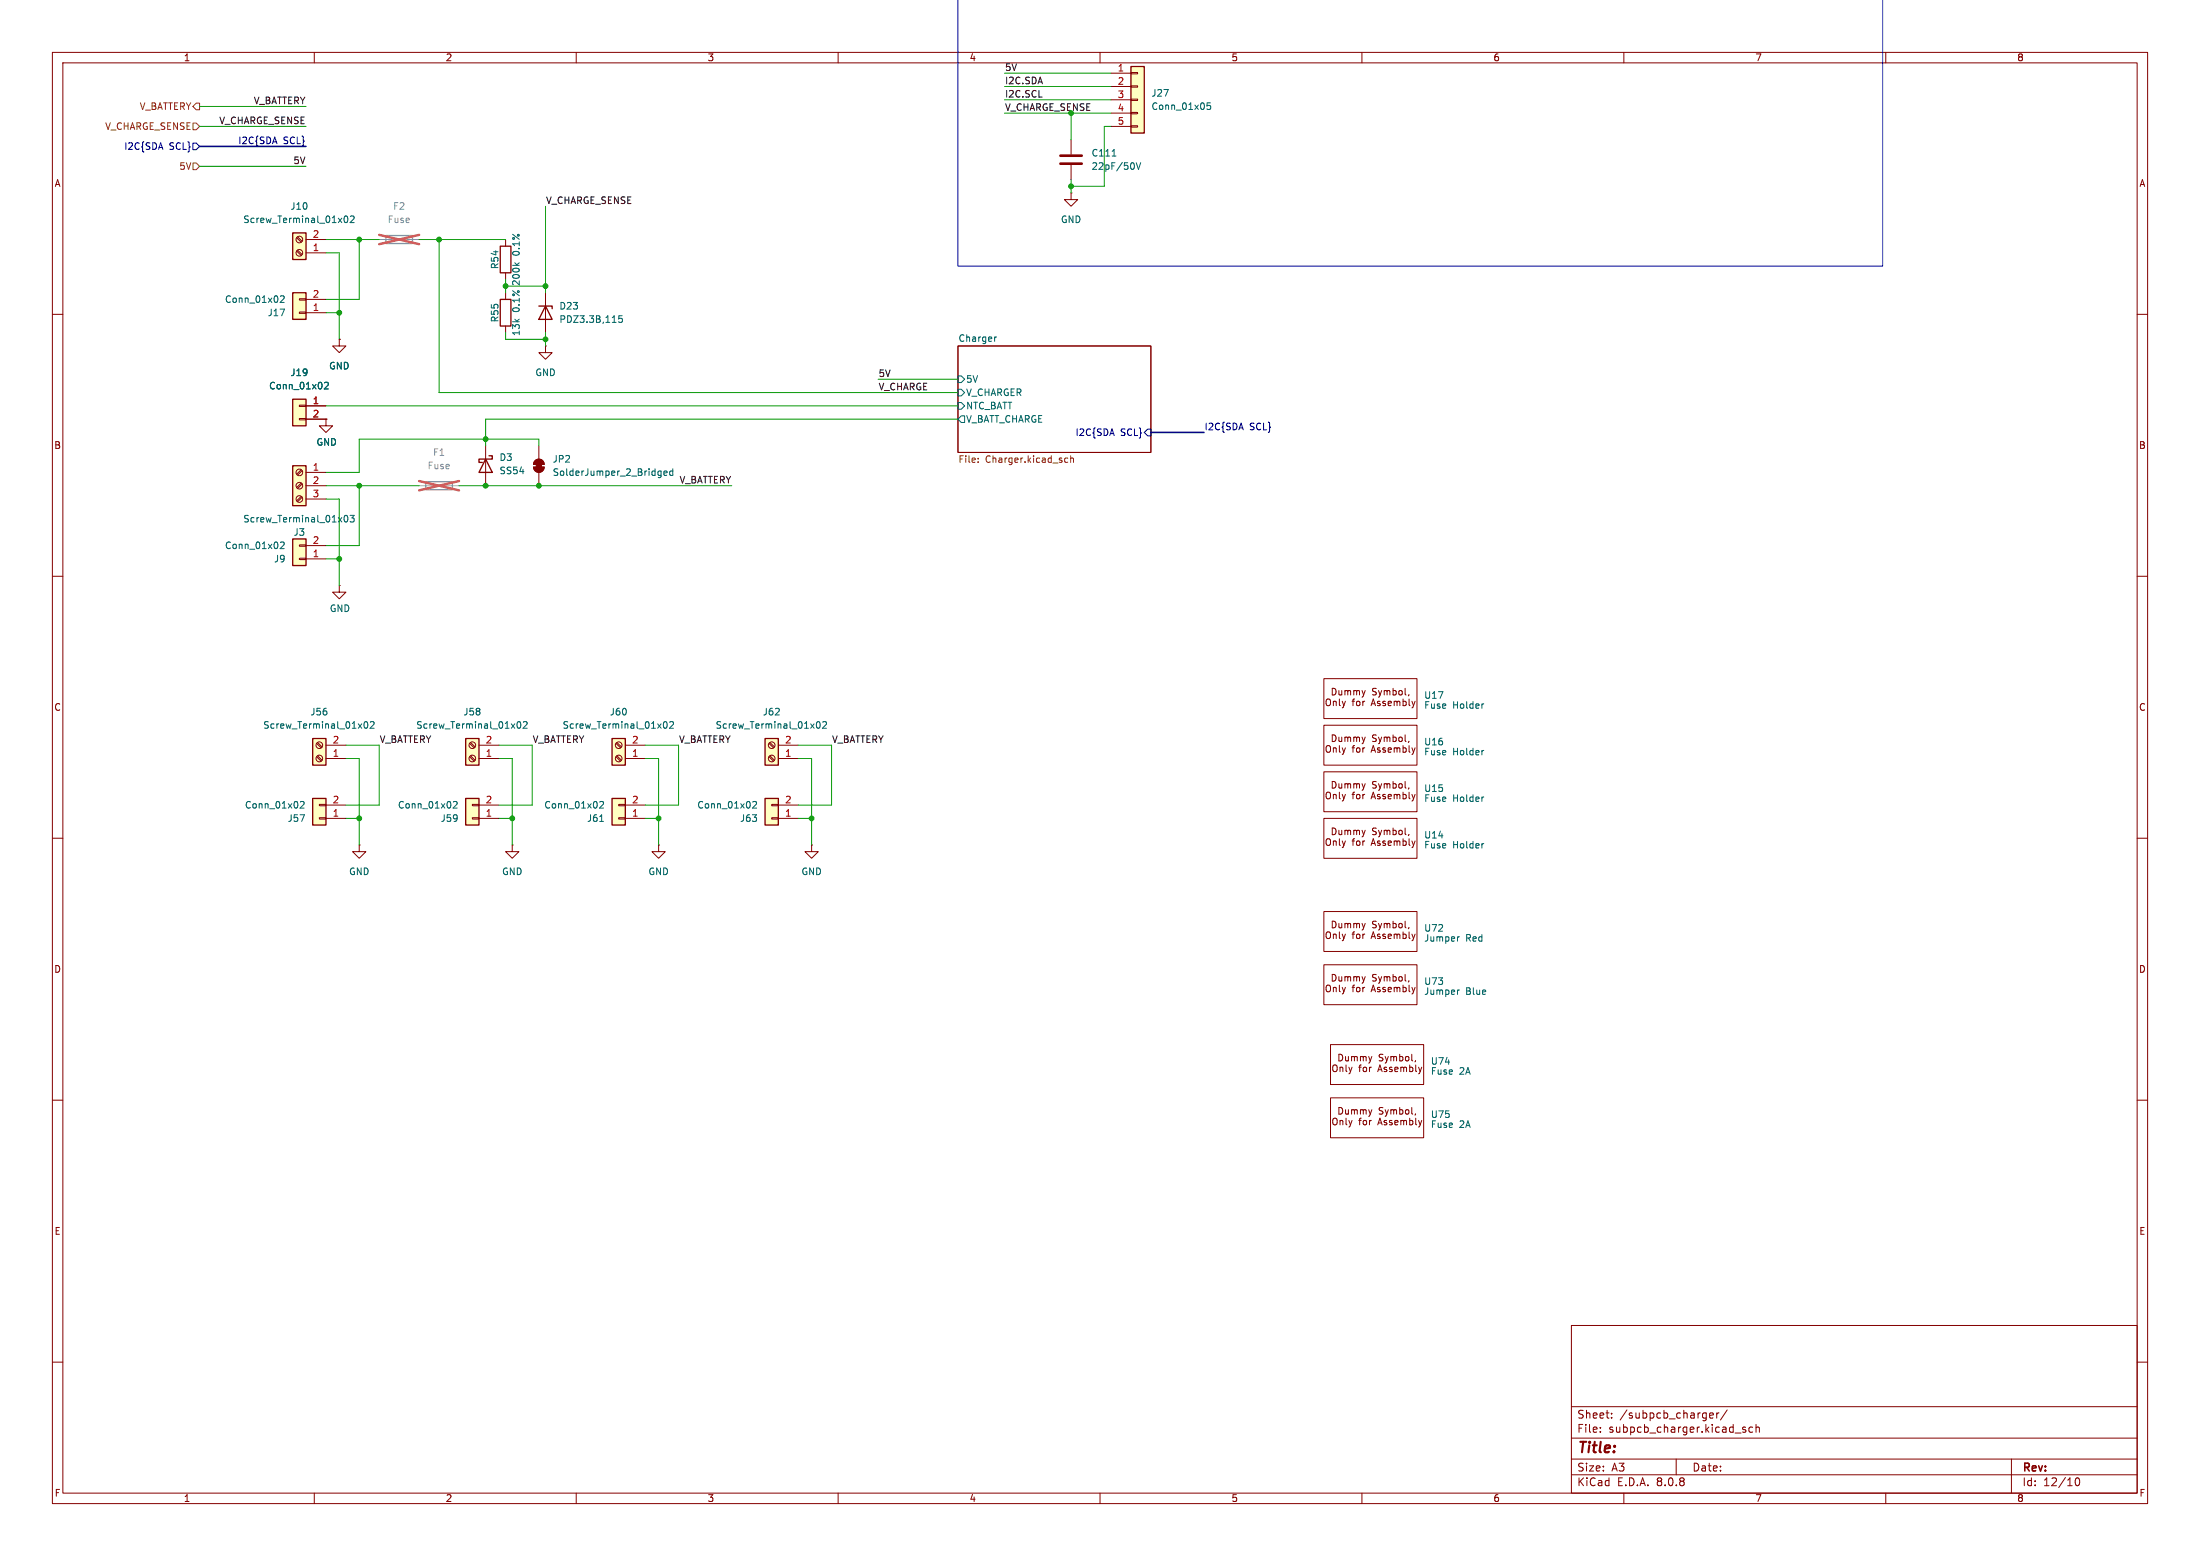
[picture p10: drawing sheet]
<svg xmlns="http://www.w3.org/2000/svg" width="420mm" height="297mm" viewBox="0 0 420 297" stroke-linecap="round" stroke-linejoin="round" font-family="sans-serif">
<g fill="none" stroke="#840000" stroke-width=".19">
<path d="M10 10h400v277h-400zM12 12h396v273h-396zM60 10v2M110 10v2M160 10v2M210 10v2M260 10v2M310 10v2M360 10v2M10 60h2M182.9 66h36.8v20.4h-36.8zM408 60h2"/>
<path d="M10 110h2M408 110h2M10 160h2M408 160h2M10 210h2M408 210h2M300 253h108v32h-108zM10 260h2M300 278.5h108M300 274.5h108M300 268.5h108M305.5 273.2v.2"/>
<path d="M305.5 272.5v.1M307.7 270.5v.2M307.7 269.8v.1M320 278.5v3M326.4 270.2l.7-.2-.1-.2-.4-.1-.2 .2v.7h.6M327.7 269.7v1M328.2 269.7l-.3 .1-.2 .2M329.7 269.1l-1.3 1.9M333.2 272.5l-.3-.1-.2 .2v.2l.5 .2v.3h-.5M334.6 272.5l-.4-.1-.3 .3 .1 .6h.6M335.2 272.5l.2-.1 .4 .1 .1 .9M335.2 271.9v1.5"/>
<path d="M384 278.5v6.5M408 260h2M60 285v2M110 285v2M160 285v2M210 285v2M260 285v2M300 281.5h108M310 285v2M360 285v2M396.3 282.2l.2-.1a.8 .8 0 0 1 .5 .7 .8 .8 0 0 1-.5 .8l-.2-.2-.1-.4z"/>
</g>
<path d="M182.9 74.3h.6l.6 .6-.6 .7h-.6zM182.9 76.8h.6l.6 .7-.6 .6h-.6zM182.9 71.8h.6l.6 .6-.6 .6h-.6zM183.5 79.4h.6v1.2h-.6l-.6-.6zM190.2 64.3l-.3 .3" fill="none" stroke="#006464" stroke-width=".19"/>
<path d="M218.4 82.6l.7-.7h.6v1.3h-.6z" fill="none" stroke="#000084" stroke-width=".19"/>
<path d="M186.7 88.1v.2M186.7 87.5v.1M203.3 88.1l.2 .2 .3-.1M203.8 87.5l-.3-.1-.2 .1M204.4 87.5l.2-.1 .3 .1v.8M204.4 87v1.3" fill="none" stroke="#725600" stroke-width=".19"/>
<path d="M146 141h2.6v5.1h-2.6z" fill="#ffffc2"/>
<path d="M146 141h2.6v5.1h-2.6z" fill="none" stroke="#840000" stroke-width=".25"/>
<g fill="none" stroke="#840000" stroke-width=".19">
<path d="M146.8 141.9l.9 .8M146.8 144.4l.9 .9M147 141.7l.9 .9M147 144.3l.9 .8M148.6 144.8h3.8M148.6 142.2h3.8"/>
<circle cx="147.3" cy="142.2" r=".63"/>
<circle cx="147.3" cy="144.8" r=".63"/>
</g>
<path d="M156 137.9l.1-.2a.68 .68 0 0 1 .5 .7 .68 .68 0 0 1-.5 .6l-.3-.5zM157.1 137.9l.4-.2 .3 .4-.8 .9h.8" fill="none" stroke="#006464" stroke-width=".19"/>
<path d="M55.9 55.9h2.5v5.1h-2.5z" fill="#ffffc2"/>
<path d="M57.1 57h1.3v.3h-1.3zM57.1 59.6h1.3v.2h-1.3zM58.4 59.7h3.8M58.4 57.2h3.8M104.1 66v1.3h1.3l-1.3 1.3-1.2-1.3h1.2M104.1 66h.1M101.9 89.2h2a1.02 1.02 0 0 1-1 1 1.02 1.02 0 0 1-1-1zM102.1 87.9a1.02 1.02 0 0 1 1.2-.2 1.02 1.02 0 0 1 .6 .9h-2zM102.9 85.1v2.5M102.9 90.2v2.5" fill="none" stroke="#840000" stroke-width=".19"/>
<path d="M55.9 55.9h2.5v5.1h-2.5z" fill="none" stroke="#840000" stroke-width=".25"/>
<path d="M53.5 56.6l.5-.1 .3 .3-.8 .9h.8M125.8 89.9l.4 .1M126.2 89.9v1l-.2 .3M126.2 90.7h-.4M126.7 90.3l.7-.1-.1-.2-.4-.1-.2 .2 .1 .6h.5M128.4 90l-.3-.1-.3 .2 .2 .6h.4M128.4 89.5v1.2" fill="none" stroke="#006464" stroke-width=".19"/>
<g fill="#840000" stroke="#840000" stroke-width=".19">
<path d="M102.4 88.4h1v1h-1z"/>
<path d="M101.9 89.2h2a1.02 1.02 0 0 1-1 1 1.02 1.02 0 0 1-1-1z"/>
<path d="M102.1 87.9a1.02 1.02 0 0 1 1.2-.2 1.02 1.02 0 0 1 .6 .9h-2z"/>
</g>
<path d="M55.9 76.2h2.5v5.1h-2.5z" fill="#ffffc2"/>
<path d="M57.1 79.9h1.3v.2h-1.3zM57.1 77.3h1.3v.3h-1.3zM58.4 77.5h3.8M58.4 80h3.8" fill="none" stroke="#840000" stroke-width=".19"/>
<path d="M55.9 76.2h2.5v5.1h-2.5z" fill="none" stroke="#840000" stroke-width=".25"/>
<path d="M62 73.1l.4-.1 .3 .3-.8 .9h.8" fill="none" stroke="#006464" stroke-width=".19"/>
<path d="M55.9 102.9h2.5v5.1h-2.5z" fill="#ffffc2"/>
<path d="M57.1 104h1.3v.3h-1.3zM57.1 106.6h1.3v.2h-1.3zM58.4 106.7h3.8M58.4 104.1h3.8" fill="none" stroke="#840000" stroke-width=".19"/>
<path d="M55.9 102.9h2.5v5.1h-2.5z" fill="none" stroke="#840000" stroke-width=".25"/>
<path d="M53.5 103.6l.5-.2 .3 .4-.8 .9h.8" fill="none" stroke="#006464" stroke-width=".19"/>
<path d="M55.9 88.9h2.5v7.6h-2.5z" fill="#ffffc2"/>
<path d="M55.9 88.9h2.5v7.6h-2.5z" fill="none" stroke="#840000" stroke-width=".25"/>
<g fill="none" stroke="#840000" stroke-width=".19">
<path d="M57.5 94.7l-.9 .9M57.5 92.2l-.9 .8M57.5 89.7l-.9 .8M57.7 94.9l-.9 .9M57.7 92.4l-.9 .8M57.7 89.8l-.9 .9M58.4 90.2h3.8M58.4 92.7h3.8M58.4 95.3h3.8"/>
<circle cx="57.1" cy="92.7" r=".63"/>
<circle cx="57.1" cy="95.2" r=".63"/>
<circle cx="57.1" cy="90.2" r=".63"/>
</g>
<path d="M65.9 98.4h.1a.68 .68 0 0 1 .4 .6 .68 .68 0 0 1-.4 .6 .84 .84 0 0 1-.1-1.2zM66.8 98.4h.8l-.4 .5 .4 .1v.5l-.2 .1-.6-.1" fill="none" stroke="#006464" stroke-width=".19"/>
<path d="M116.8 152.4h2.6v5.1h-2.6z" fill="#ffffc2"/>
<path d="M118.1 153.5h1.3v.3h-1.3zM118.1 156.1h1.3v.2h-1.3zM119.4 156.2h3.8M119.4 153.7h3.8" fill="none" stroke="#840000" stroke-width=".19"/>
<path d="M116.8 152.4h2.6v5.1h-2.6z" fill="none" stroke="#840000" stroke-width=".25"/>
<path d="M114.5 156.8h.7M114.5 153.1l.5-.1 .2 .3-.8 .9h.8" fill="none" stroke="#006464" stroke-width=".19"/>
<path d="M116.8 141h2.6v5.1h-2.6z" fill="#ffffc2"/>
<path d="M92.7 87.6l1.3 2.6h-2.6zM93.3 87h.7v.6h-2.6v.7h.7M116.8 141h2.6v5.1h-2.6z" fill="none" stroke="#840000" stroke-width=".25"/>
<g fill="none" stroke="#840000" stroke-width=".19">
<path d="M62.2 80v1.3h1.3l-1.3 1.3-1.2-1.3h1.2M62.2 80h.1M92.7 85.1v7.6M117.6 141.9l.9 .8M117.6 144.4l.9 .9M117.8 141.7l.8 .9M117.8 144.3l.8 .8M119.4 144.8h3.8M119.4 142.2h3.8M125.7 161.3v1.3h1.3l-1.3 1.2-1.2-1.2h1.2M125.7 161.3h.1"/>
<circle cx="118.1" cy="144.8" r=".63"/>
<circle cx="118.1" cy="142.2" r=".63"/>
</g>
<path d="M126.8 137.9l.1-.2a.68 .68 0 0 1 .5 .7 .68 .68 0 0 1-.5 .6l-.3-.5zM127.8 137.9l.5-.2 .3 .4-.8 .9h.8" fill="none" stroke="#006464" stroke-width=".19"/>
<path d="M81.3 91.9h5.1v1.6h-5.1z" fill="none" stroke="#9c9b98" stroke-width=".25"/>
<path d="M80 92.7h7.6" fill="none" stroke="#9c9b98" stroke-width=".19"/>
<path d="M80 91.8l7.6 1.8M87.6 91.8l-7.6 1.8" fill="none" stroke="#e75356" stroke-width=".46"/>
<path d="M146 152.4h2.6v5.1h-2.6z" fill="#ffffc2"/>
<path d="M64.8 111.8v1.2h1.2l-1.2 1.3-1.3-1.3h1.3M64.8 111.8h.1M147.3 153.5h1.3v.3h-1.3zM147.3 156.1h1.3v.2h-1.3zM148.6 156.2h3.8M148.6 153.7h3.8M97.8 161.3v1.3h1.3l-1.3 1.2-1.3-1.2h1.3M97.8 161.3h.1M154.9 161.3v1.3h1.3l-1.3 1.2-1.2-1.2h1.2M154.9 161.3h.1" fill="none" stroke="#840000" stroke-width=".19"/>
<path d="M146 152.4h2.6v5.1h-2.6z" fill="none" stroke="#840000" stroke-width=".25"/>
<path d="M143.7 153.1l.5-.1 .2 .3-.8 .9h.8" fill="none" stroke="#006464" stroke-width=".19"/>
<path d="M88.9 141h2.5v5.1h-2.5z" fill="#ffffc2"/>
<path d="M88.9 141h2.5v5.1h-2.5z" fill="none" stroke="#840000" stroke-width=".25"/>
<g fill="none" stroke="#840000" stroke-width=".19">
<path d="M89.7 141.9l.8 .8M89.7 144.4l.8 .9M89.8 141.7l.9 .9M89.8 144.3l.9 .8M91.4 144.8h3.8M91.4 142.2h3.8"/>
<circle cx="90.2" cy="142.2" r=".63"/>
<circle cx="90.2" cy="144.8" r=".63"/>
</g>
<path d="M98.8 137.9l.2-.2a.68 .68 0 0 1 .4 .7 .68 .68 0 0 1-.4 .6l-.3-.5zM99.9 137.9l.5-.2 .2 .4-.8 .9h.8" fill="none" stroke="#006464" stroke-width=".19"/>
<path d="M88.9 152.4h2.5v5.1h-2.5z" fill="#ffffc2"/>
<g fill="none" stroke="#840000" stroke-width=".19">
<path d="M204.5 36.8v1.3h1.2l-1.2 1.3-1.3-1.3h1.3M204.5 36.8h.1M252.7 129.5h17.8v7.7h-17.8zM253.3 133.5l.2-.1a.43 .43 0 0 1 .5 .5v.4a.42 .42 0 0 1-.4 .4 .42 .42 0 0 1-.4-.4zM254.3 131.4a.64 .64 0 0 1 .8 .6 .64 .64 0 0 1-.8 .7zM254.5 133.9v.8M254.5 134l.2-.1h.3l.1 .8M255.6 131.8l.1 .8 .3 .1 .1-.2M255.7 133.4v1.1l.2 .2M256.1 131.8v.9M256.2 133.9l.3 .8M256.5 134.7l-.3 .4"/>
<path d="M256.8 131.9l.3-.1 .2 .2M256.8 131.8v.9M256.8 133.9l-.3 .8M257.3 132l.2-.2 .3 .1v.8M257.3 132v.7M258.1 133.9h.5M258.4 131.9l.4-.1 .2 .2M258.4 131.8v.9M258.6 133.4l-.3 .2v1.1M259 132l.2-.2 .3 .1v.8M259 132v.7M259 134l.2-.1 .4 .1v.5l-.1 .1-.3 .1-.2-.1z"/>
<path d="M260 131.8l.3 .9M260.2 133.9v.8M260.3 132.7l-.3 .4M260.5 133.9l-.3 .2M260.6 131.8l-.3 .9M261.7 134.7l.5-1.3 .4 1.3M261.9 134.3h.6M262.7 131.4h-.4l-.2 .1v.4l.5 .2 .1 .3-.2 .3-.5-.1M263.2 131.8l.3 .9M263.4 133.9h-.3l-.1 .1v.2l.4 .1v.3h-.4M263.5 132.7l-.3 .4M263.8 131.8l-.3 .9"/>
<path d="M264.3 131.9l.3-.1 .2 .2M264.3 131.8v.9M264.5 133.9h-.3l-.2 .1v.2l.5 .1v.3h-.5M264.8 132l.2-.2 .3 .1v.8M264.8 132v.7M265 134.3l.6-.1v-.3h-.4l-.2 .1 .1 .6h.5M265.9 131.9h.5l.1 .5M265.9 131.4v1.3M266.2 133.9v.8M266.7 134v.7M267 132.4v-.4l.3-.2 .3 .1 .1 .5M267.2 134v.7"/>
<path d="M267.8 133.4v1.3M268.2 131.4v1.1M268.4 134.6l-.2 .1-.4-.1M269 134.5l.2 .2M269.5 133.9l.3 .8M269.8 134.7l-.3 .4M270.1 133.9l-.3 .8M90.2 153.5h1.2v.3h-1.2zM90.2 156.1h1.2v.2h-1.2zM91.4 156.2h3.8M91.4 153.7h3.8M68.6 161.3v1.3h1.2l-1.2 1.2-1.3-1.2h1.3"/>
<path d="M68.6 161.3h.1"/>
</g>
<path d="M88.9 152.4h2.5v5.1h-2.5z" fill="none" stroke="#840000" stroke-width=".25"/>
<path d="M283.1 134.4h.2M86.6 153.1l.4-.1 .3 .3-.8 .9h.8" fill="none" stroke="#006464" stroke-width=".19"/>
<path d="M215.9 12.7h2.5v12.7h-2.5z" fill="#ffffc2"/>
<g fill="none" stroke="#840000" stroke-width=".19">
<path d="M212.1 14h3.8M212.1 16.5h3.8M212.1 19.1h3.8M215.9 18.9h1.3v.3h-1.3zM215.9 16.4h1.3v.2h-1.3zM215.9 13.8h1.3v.3h-1.3zM204.5 26.7v2.8M204.5 31.5v2.8M212.1 21.6h3.8M212.1 24.1h3.8M215.9 24h1.3v.3h-1.3zM215.9 21.5h1.3v.2h-1.3z"/>
<path d="M96.5 55.9v1.3M96.5 62.2v1.3"/>
</g>
<path d="M215.9 12.7h2.5v12.7h-2.5zM95.5 57.2h2v5h-2z" fill="none" stroke="#840000" stroke-width=".25"/>
<path d="M231.1 19.6h-.6l-.1 .6 .2-.1 .4 .1 .1 .2v.4l-.2 .1-.5-.1M212.3 29.8h.7M216.5 31.3v.8M216.9 31.1l.4 1.2 .5-1.2" fill="none" stroke="#006464" stroke-width=".19"/>
<path d="M202.4 31.2h4.1M202.4 29.7h4.1" fill="none" stroke="#840000" stroke-width=".51"/>
<path d="M59.7 141h2.5v5.1h-2.5z" fill="#ffffc2"/>
<path d="M59.7 141h2.5v5.1h-2.5z" fill="none" stroke="#840000" stroke-width=".25"/>
<g fill="none" stroke="#840000" stroke-width=".19">
<path d="M60.5 141.9l.8 .8M60.5 144.4l.8 .9M60.6 141.7l.9 .9M60.6 144.3l.9 .8M62.2 144.8h3.8M62.2 142.2h3.8M252.7 147.3h17.8v7.6h-17.8zM252.7 156.2h17.8v7.6h-17.8zM253.3 151.3l.2-.1a.43 .43 0 0 1 .5 .4v.5a.42 .42 0 0 1-.4 .4 .42 .42 0 0 1-.4-.4zM254.3 149.2a.64 .64 0 0 1 .8 .6 .64 .64 0 0 1-.8 .6zM254.3 158.1a.64 .64 0 0 1 .8 .6 .64 .64 0 0 1-.8 .6zM254.5 151.6v.9"/>
<path d="M254.5 151.8l.2-.2 .3 .1 .1 .8M255.6 149.6l.1 .8h.3l.1-.1M255.6 158.5l.1 .8h.3l.1-.1M255.7 151.2v1.1l.2 .2M256.1 149.6v.8M256.1 158.5v.8M256.2 151.6l.3 .9M256.5 152.5l-.3 .4M256.8 149.6v.8M256.8 158.5v.8M256.8 149.7l.3-.1 .2 .2M256.8 158.6l.3-.1 .2 .2"/>
<path d="M256.8 151.6l-.3 .9M257.3 149.8v.6M257.3 158.7v.6M257.3 149.8l.2-.2h.3v.8M257.3 158.7l.2-.2h.3v.8M258.1 151.6h.5M258.4 149.6v.8M258.4 158.5v.8M258.4 149.7l.4-.1 .2 .2M258.4 158.6l.4-.1 .2 .2M258.6 151.2l-.3 .2v1.1M259 149.8v.6"/>
<path d="M259 158.7v.6M259 149.8l.2-.2h.3v.8M259 158.7l.2-.2h.3v.8M259 151.8l.2-.2 .4 .2v.4l-.1 .2-.3 .1-.2-.1zM260 149.6l.3 .8M260 158.5l.3 .8M260.2 151.6v.9M260.3 150.4l-.3 .5M260.3 159.3l-.3 .4M260.5 151.6l-.3 .3M260.6 149.6l-.3 .8M260.6 158.5l-.3 .8"/>
<path d="M261.7 152.5l.5-1.3 .4 1.3M261.9 152.1h.6M262.7 149.2h-.4l-.2 .1v.3l.5 .3 .1 .3-.2 .2h-.5M262.7 158.1h-.4l-.2 .1v.3l.5 .3 .1 .3-.2 .2h-.5M263.2 149.6l.3 .8M263.2 158.5l.3 .8M263.4 151.7l-.3-.1-.1 .2v.2l.4 .1v.3h-.4M263.5 150.4l-.3 .5M263.5 159.3l-.3 .4M263.8 149.6l-.3 .8M263.8 158.5l-.3 .8M264.3 149.6v.8"/>
<path d="M264.3 158.5v.8M264.3 149.7l.3-.1 .2 .2M264.3 158.6l.3-.1 .2 .2M264.5 151.7l-.3-.1-.2 .2v.2l.5 .1v.3h-.5M264.8 149.8v.6M264.8 158.7v.6M264.8 149.8l.2-.2h.3v.8M264.8 158.7l.2-.2h.3v.8M265 152.1l.6-.2v-.2l-.4-.1-.2 .2 .1 .6h.5M265.9 149.2v1.2M265.9 158.1v1.2M265.9 149.6h.5l.1 .6"/>
<path d="M265.9 158.5h.5l.1 .6M266.2 151.6v.9M266.7 151.8v.7M267 150.2v-.4l.3-.2 .3 .1 .1 .5M267 159.1v-.4l.3-.2 .3 .1 .1 .5M267.2 151.8v.7M267.8 151.2v1.3M268.2 149.2v1.1M268.2 158.1v1M268.4 152.4l-.2 .1-.4-.1M269 152.3l.2 .2M269.5 151.6l.3 .9"/>
<path d="M269.8 152.5l-.3 .4M270.1 151.6l-.3 .9M252.7 174h17.8v7.6h-17.8zM253.3 177.9h.2a.43 .43 0 0 1 .5 .4v.4a.42 .42 0 0 1-.4 .5 .42 .42 0 0 1-.4-.5zM253.3 160.2l.2-.1a.43 .43 0 0 1 .5 .4v.4a.42 .42 0 0 1-.4 .5 .42 .42 0 0 1-.4-.5zM254.3 175.8a.64 .64 0 0 1 .8 .7 .64 .64 0 0 1-.8 .6zM254.5 160.5v.9M254.5 178.3v.8M254.5 178.4l.2-.1 .3 .1 .1 .7M254.5 160.6l.2-.1 .3 .1 .1 .8M255.6 176.3l.1 .7 .3 .1 .1-.1M255.7 177.9v1.1l.2 .1"/>
<path d="M255.7 160.1v1.1l.2 .2M256.1 176.3v.8M256.2 178.3l.3 .8M256.2 160.5l.3 .9M256.5 179.1l-.3 .5M256.5 161.4l-.3 .4M256.8 176.4l.3-.1 .2 .1M256.8 176.3v.8M256.8 178.3l-.3 .8M256.8 160.5l-.3 .9M257.3 176.4l.2-.1h.3v.8M257.3 176.4v.7"/>
<path d="M258.1 178.3h.5M258.1 160.5h.5M258.4 176.4l.4-.1 .2 .1M258.4 176.3v.8M258.6 177.9l-.3 .2v1M258.6 160.1l-.3 .2v1.1M259 176.4l.2-.1h.3v.8M259 176.4v.7M259 178.4l.2-.1 .4 .1v.5l-.1 .2h-.3l-.2-.1zM259 160.6l.2-.1 .4 .1v.5l-.1 .2-.3 .1-.2-.2zM260 176.3l.3 .8M260.2 160.5v.9"/>
<path d="M260.2 178.3v.8M260.3 177.1l-.3 .4M260.5 178.3l-.3 .2M260.5 160.5l-.3 .3M260.6 176.3l-.3 .8M261.7 179.1l.5-1.2 .4 1.2M261.7 161.4l.5-1.3 .4 1.3M261.9 178.8h.6M261.9 161h.6M262.7 175.9l-.4-.1-.2 .2v.3l.5 .3 .1 .3-.2 .2-.5-.1M263.2 176.3l.3 .8M263.4 178.4l-.3-.1-.1 .2v.2l.4 .1v.3h-.4"/>
<path d="M263.4 160.6l-.3-.1-.1 .2v.2l.4 .1v.3h-.4M263.5 177.1l-.3 .4M263.8 176.3l-.3 .8M264.3 176.4l.3-.1 .2 .1M264.3 176.3v.8M264.5 178.4l-.3-.1-.2 .2v.2l.5 .1v.3h-.5M264.5 160.6l-.3-.1-.2 .2v.2l.5 .1v.3h-.5M264.8 176.4l.2-.1h.3v.8M264.8 176.4v.7M265 178.7l.6-.1v-.2l-.4-.1-.2 .2 .1 .6h.5M265 160.9l.6-.1v-.2l-.4-.1-.2 .2 .1 .6h.5M265.9 176.3h.5l.1 .6"/>
<path d="M265.9 175.8v1.3M266.2 160.5v.9M266.2 178.3v.8M266.7 160.7v.7M266.7 178.5v.6M267 176.9v-.4l.3-.2 .3 .1 .1 .5M267.2 160.7v.7M267.2 178.5v.6M267.8 160.1v1.3M267.8 177.9v1.2M268.2 175.8v1.1M268.4 179l-.2 .1h-.4"/>
<path d="M268.4 161.2l-.2 .2-.4-.1M269 179l.2 .1M269 161.2l.2 .2M269.5 178.3l.3 .8M269.5 160.5l.3 .9M269.8 179.1l-.3 .5M269.8 161.4l-.3 .4M270.1 178.3l-.3 .8M270.1 160.5l-.3 .9M252.7 184.2h17.8v7.6h-17.8zM253.3 188.1l.2-.1a.43 .43 0 0 1 .5 .5v.4a.42 .42 0 0 1-.4 .4 .42 .42 0 0 1-.4-.4zM254 199.4h17.8v7.6h-17.8z"/>
<path d="M254.3 186a.64 .64 0 0 1 .8 .6 .64 .64 0 0 1-.8 .7zM254.5 188.5v.8M254.5 188.6l.2-.1h.3l.1 .8M255.6 186.4l.1 .8 .3 .1 .1-.2M255.7 188v1.1l.2 .2M256.1 186.4v.9M256.2 188.5l.3 .8M256.5 189.3l-.3 .4M256.8 186.4v.9M256.8 186.5l.3-.1 .2 .2M256.8 188.5l-.3 .8M257.3 186.6v.7"/>
<path d="M257.3 186.6l.2-.2 .3 .1v.8M258.1 188.5h.5M258.4 186.4v.9M258.4 186.5l.4-.1 .2 .2M258.6 188l-.3 .2v1.1M259 186.6v.7M259 186.6l.2-.2 .3 .1v.8M259 188.6l.2-.1 .4 .1v.5l-.1 .1-.3 .1-.2-.1zM260 186.4l.3 .9M260.2 188.5v.8M260.3 187.3l-.3 .4M260.5 188.5l-.3 .2"/>
<path d="M260.6 186.4l-.3 .9M261.7 189.3l.5-1.3 .4 1.3M261.9 188.9h.6M262.7 186.1l-.4-.1-.2 .1v.4l.5 .2 .1 .3-.2 .3-.5-.1M263.2 186.4l.3 .9M263.4 188.5h-.3l-.1 .1v.2l.4 .1v.3h-.4M263.5 187.3l-.3 .4M263.8 186.4l-.3 .9M264.3 186.4v.9M264.3 186.5l.3-.1 .2 .2M264.5 188.5h-.3l-.2 .1v.2l.5 .1v.3h-.5M264.8 186.6v.7"/>
<path d="M264.8 186.6l.2-.2 .3 .1v.8M265 188.9l.6-.1v-.3h-.4l-.2 .1 .1 .6h.5M265.9 186v1.3M265.9 186.5h.5l.1 .5M266.2 188.5v.8M266.7 188.6v.7M267 187v-.3l.3-.3 .3 .1 .1 .5M267.2 188.6v.7M267.8 188v1.3M268.2 186v1.1M268.4 189.2l-.2 .1-.4-.1M269 189.1l.2 .2"/>
<path d="M269.5 188.5l.3 .8M269.8 189.3l-.3 .4M270.1 188.5l-.3 .8M254 209.6h17.8v7.6h-17.8zM254.6 203.3h.1a.43 .43 0 0 1 .6 .4v.4a.42 .42 0 0 1-.5 .5 .42 .42 0 0 1-.4-.5zM254.6 213.5l.1-.1a.43 .43 0 0 1 .6 .5v.4a.42 .42 0 0 1-.5 .4 .42 .42 0 0 1-.4-.4zM255.6 201.2a.64 .64 0 0 1 .7 .7 .64 .64 0 0 1-.7 .6zM255.6 211.4a.64 .64 0 0 1 .7 .6 .64 .64 0 0 1-.7 .7zM255.8 203.8l.2-.1 .3 .1 .1 .7M255.8 214l.2-.1h.3l.1 .8M255.8 203.7v.8M255.8 213.9v.8"/>
<path d="M256.9 201.7v.7l.3 .1 .2-.1M256.9 211.8v.8l.3 .1 .2-.2M257 203.3v1.1l.1 .1M257 213.4v1.1l.1 .2M257.4 201.7v.8M257.4 211.8v.9M257.5 203.7l.3 .8M257.5 213.9l.3 .8M257.8 204.5l-.3 .5M257.8 214.7l-.3 .4M258 201.8l.4-.1 .2 .1M258 201.7v.8"/>
<path d="M258 211.8v.9M258 211.9l.4-.1 .2 .2M258.1 203.7l-.3 .8M258.1 213.9l-.3 .8M258.6 201.8l.1-.1h.3l.1 .8M258.6 201.8v.7M258.6 212v.7M258.6 212l.1-.2 .3 .1 .1 .8M259.4 203.7h.5M259.4 213.9h.5M259.7 201.8l.4-.1 .2 .1M259.7 201.7v.8"/>
<path d="M259.7 211.8v.9M259.7 211.9l.4-.1 .2 .2M259.9 203.3l-.3 .2v1M259.9 213.4l-.3 .2v1.1M260.3 201.8l.1-.1h.3l.1 .8M260.3 201.8v.7M260.3 212v.7M260.3 212l.1-.2 .3 .1 .1 .8M260.3 203.8l.2-.1 .3 .1 .1 .5-.1 .2h-.3l-.2-.1zM260.3 214l.2-.1 .3 .1 .1 .5-.1 .1-.3 .1-.2-.1zM261.3 201.7l.3 .8M261.3 211.8l.3 .9"/>
<path d="M261.4 203.7v.8M261.4 213.9v.8M261.6 202.5l-.3 .4M261.6 212.7l-.3 .4M261.8 203.7l-.4 .2M261.8 213.9l-.4 .2M261.9 201.7l-.3 .8M261.9 211.8l-.3 .9M263 204.5l.4-1.2 .5 1.2M263 214.7l.4-1.3 .5 1.3M263.1 204.2h.6M263.1 214.3h.6"/>
<path d="M264 201.3l-.5-.1-.2 .2v.3l.6 .3 .1 .3-.2 .2-.5-.1M264 211.5l-.5-.1-.2 .1v.4l.6 .2 .1 .3-.2 .3-.5-.1M264.4 201.7l.3 .8M264.4 211.8l.3 .9M264.7 203.8l-.3-.1-.2 .2 .1 .2 .4 .1v.3h-.5M264.7 213.9h-.3l-.2 .1 .1 .2 .4 .1v.3h-.5M264.7 202.5l-.3 .4M264.7 212.7l-.3 .4M265 201.7l-.3 .8M265 211.8l-.3 .9M265.5 201.8l.4-.1 .2 .1M265.5 201.7v.8"/>
<path d="M265.5 211.8v.9M265.5 211.9l.4-.1 .2 .2M265.7 213.9h-.3l-.2 .1 .1 .2 .4 .1v.3h-.5M265.7 203.8l-.3-.1-.2 .2 .1 .2 .4 .1v.3h-.5M266.1 201.8l.1-.1h.3l.1 .8M266.1 201.8v.7M266.1 212v.7M266.1 212l.1-.2 .3 .1 .1 .8M266.3 204.1l.6-.1-.1-.2-.3-.1-.2 .2v.6h.5M266.3 214.3l.6-.1-.1-.3h-.3l-.2 .1v.6h.5M267.2 201.7h.5l.1 .6M267.2 211.9h.5l.1 .5"/>
<path d="M267.2 201.2v1.3M267.2 211.4v1.3M267.4 203.7v.8M267.4 213.9v.8M268 203.9v.6M268 214v.7M268.3 202.3v-.4l.2-.2 .4 .1 .1 .5M268.3 212.4v-.3l.2-.3 .4 .1 .1 .5M268.5 203.9v.6M268.5 214v.7M269.1 203.3v1.2M269.1 213.4v1.3"/>
<path d="M269.5 201.2v1.1M269.5 211.4v1.1M269.7 204.4l-.2 .1h-.4M269.7 214.6l-.2 .1-.4-.1M270.3 204.4l.1 .1M270.3 214.5l.1 .2M270.8 203.7l.3 .8M270.8 213.9l.3 .8M271.1 204.5l-.3 .5M271.1 214.7l-.3 .4M271.4 203.7l-.3 .8M271.4 213.9l-.3 .8"/>
<circle cx="61" cy="144.8" r=".63"/>
<circle cx="61" cy="142.2" r=".63"/>
</g>
<path d="M69.6 137.9l.2-.2a.68 .68 0 0 1 .4 .7 .68 .68 0 0 1-.4 .6l-.3-.5zM70.7 137.9l.5-.2 .2 .4-.8 .9h.8M283.1 152.1h.2M278.6 178.8l-.3 .1M283.1 161h.2M278.6 189l-.3 .1" fill="none" stroke="#006464" stroke-width=".19"/>
<path d="M55.9 44.5h2.5v5h-2.5z" fill="#ffffc2"/>
<path d="M55.9 44.5h2.5v5h-2.5zM95.5 47h2v5.1h-2z" fill="none" stroke="#840000" stroke-width=".25"/>
<g fill="none" stroke="#840000" stroke-width=".19">
<path d="M56.6 45.4l.9 .8M56.6 47.9l.9 .9M56.8 45.2l.9 .9M56.8 47.8l.9 .8M58.4 48.3h3.8M58.4 45.7h3.8M96.5 45.7v1.3M96.5 52.1v1.2M252.7 138.4h17.8v7.7h-17.8zM253.3 142.4l.2-.1a.43 .43 0 0 1 .5 .4v.5a.42 .42 0 0 1-.4 .4 .42 .42 0 0 1-.4-.4zM254.3 140.3a.64 .64 0 0 1 .8 .6 .64 .64 0 0 1-.8 .6zM254.5 142.7v.9"/>
<path d="M254.5 142.9l.2-.2 .3 .1 .1 .8M255.6 140.7l.1 .8h.3l.1-.1M255.7 142.3v1.1l.2 .2M256.1 140.7v.8M256.2 142.7l.3 .9M256.5 143.6l-.3 .4M256.8 140.8l.3-.1 .2 .2M256.8 140.7v.8M256.8 142.7l-.3 .9M257.3 140.9l.2-.2 .3 .1v.7M257.3 140.9v.6M258.1 142.7h.5"/>
<path d="M258.4 140.8l.4-.1 .2 .2M258.4 140.7v.8M258.6 142.3l-.3 .2v1.1M259 140.9l.2-.2 .3 .1v.7M259 140.9v.6M259 142.9l.2-.2 .4 .2v.4l-.1 .2-.3 .1-.2-.1zM260 140.7l.3 .8M260.2 142.7v.9M260.3 141.5l-.3 .5M260.5 142.7l-.3 .3M260.6 140.7l-.3 .8M261.7 143.6l.5-1.3 .4 1.3"/>
<path d="M261.9 143.2h.6M262.7 140.3h-.4l-.2 .1v.4l.5 .2 .1 .3-.2 .2h-.5M263.2 140.7l.3 .8M263.4 142.8l-.3-.1-.1 .2v.2l.4 .1v.3h-.4M263.5 141.5l-.3 .5M263.8 140.7l-.3 .8M264.3 140.8l.3-.1 .2 .2M264.3 140.7v.8M264.5 142.8l-.3-.1-.2 .2v.2l.5 .1v.3h-.5M264.8 140.9l.2-.2 .3 .1v.7M264.8 140.9v.6M265 143.2l.6-.2v-.2l-.4-.1-.2 .2 .1 .6h.5"/>
<path d="M265.9 140.8h.5l.1 .5M265.9 140.3v1.2M266.2 142.7v.9M266.7 142.9v.7M267 141.3v-.4l.3-.2 .3 .1 .1 .5M267.2 142.9v.7M267.8 142.3v1.3M268.2 140.3v1.1M268.4 143.5l-.2 .1-.4-.1M269 143.4l.2 .2M269.5 142.7l.3 .9M269.8 143.6l-.3 .4"/>
<path d="M270.1 142.7l-.3 .9"/>
<circle cx="57.1" cy="45.7" r=".63"/>
<circle cx="57.1" cy="48.3" r=".63"/>
</g>
<path d="M65.9 41.3l.1-.1a.68 .68 0 0 1 .4 .7 .68 .68 0 0 1-.4 .6 .84 .84 0 0 1-.1-1.2zM66.9 41.3l.5-.1 .2 .4-.8 .9h.8M98.3 50.2l.5 .4M99.1 50.2l-.5 .3M283.1 143.2h.2" fill="none" stroke="#006464" stroke-width=".19"/>
<path d="M73.7 45h5v1.5h-5z" fill="none" stroke="#9c9b98" stroke-width=".25"/>
<path d="M72.4 45.7h7.6" fill="none" stroke="#9c9b98" stroke-width=".19"/>
<path d="M72.4 44.8l7.6 1.8M80 44.8l-7.6 1.8" fill="none" stroke="#e75356" stroke-width=".46"/>
<path d="M59.7 152.4h2.5v5.1h-2.5z" fill="#ffffc2"/>
<path d="M104.1 55.9v7.6M58.4 77.5h3.8M64.8 64.8v1.2h1.2l-1.2 1.3-1.3-1.3h1.3M64.8 64.8h.1M58.4 80h3.8M62.2 80h.1M61 153.5h1.2v.3h-1.2zM61 156.1h1.2v.2h-1.2zM62.2 156.2h3.8M62.2 153.7h3.8" fill="none" stroke="#840000" stroke-width=".19"/>
<path d="M102.9 58.4h2.5v.5M104.1 58.4l1.3 2.6h-2.5zM59.7 152.4h2.5v5.1h-2.5z" fill="none" stroke="#840000" stroke-width=".25"/>
<path d="M62 73.1l.4-.1 .3 .3-.8 .9h.8M118.8 60.3h-.6l-.1 .6 .2-.1h.4l.1 .2v.4l-.2 .1-.5-.1M57.3 153.1l.5-.1 .3 .3-.8 .9h.8" fill="none" stroke="#006464" stroke-width=".19"/>
<path d="M36.8 20.3l.7-.6h.6v1.3h-.6zM36.8 31.1h.7l.6 .7-.6 .6h-.7zM36.8 23.5h.7l.6 .6-.6 .7h-.7z" fill="none" stroke="#725600" stroke-width=".19"/>
<path d="M36.8 27.3h.7l.6 .6-.6 .7h-.7z" fill="none" stroke="#000084" stroke-width=".19"/>
<path d="M359.4 0v50.8h-176.5v-50.8" fill="none" stroke="#0000c2" stroke-width=".19"/>
<path d="M38.1 27.9h20.3M219.7 82.6h10.2" fill="none" stroke="#000084" stroke-width=".3"/>
<g fill="none" stroke="#009600" stroke-width=".19">
<path d="M191.8 14h20.3M191.8 16.5h20.3M191.8 19.1h20.3M38.1 31.8h20.3M38.1 24.1h20.3M38.1 20.3h20.3M104.1 39.4v16.5M191.8 21.6h20.3M204.5 21.6v5.1M204.5 34.3v2.5M212.1 24.1h-1.3v11.5h-6.3M62.2 48.3h2.6v16.5"/>
<path d="M62.2 45.7h10.2M62.2 59.7h2.6M68.6 45.7v11.5h-6.4M80 45.7h16.5M83.8 45.7v29.2h99.1M96.5 53.3v2.6M96.5 54.6h7.6M62.2 77.5h120.7M96.5 63.5v1.3h7.6M104.1 63.5v2.5M167.6 72.4h15.3M62.2 95.3h2.6v16.5"/>
<path d="M62.2 92.7h17.8M68.6 92.7v11.4h-6.4M87.6 92.7h52.1M102.9 85.1v-1.3h-34.3v6.4h-6.4M182.9 80h-90.2v5.1M62.2 106.7h2.6M66 144.8h2.6v16.5M66 142.2h6.4v11.5h-6.4M66 156.2h2.6M95.2 142.2h6.4v11.5h-6.4M95.2 156.2h2.6M95.2 144.8h2.6v16.5"/>
<path d="M123.2 142.2h6.3v11.5h-6.3M123.2 156.2h2.5M123.2 144.8h2.5v16.5M152.4 142.2h6.3v11.5h-6.3M152.4 156.2h2.5M152.4 144.8h2.5v16.5"/>
</g>
<g fill="#009600" stroke="#009600" stroke-width=".19">
<circle cx="104.1" cy="54.6" r=".46"/>
<circle cx="68.6" cy="92.7" r=".46"/>
<circle cx="83.8" cy="45.7" r=".46"/>
<circle cx="96.5" cy="54.6" r=".46"/>
<circle cx="104.1" cy="64.8" r=".46"/>
<circle cx="97.8" cy="156.2" r=".46"/>
<circle cx="154.9" cy="156.2" r=".46"/>
<circle cx="125.7" cy="156.2" r=".46"/>
<circle cx="204.5" cy="35.6" r=".46"/>
<circle cx="92.7" cy="92.7" r=".46"/>
<circle cx="102.9" cy="92.7" r=".46"/>
<circle cx="68.6" cy="156.2" r=".46"/>
<circle cx="92.7" cy="83.8" r=".46"/>
<circle cx="64.8" cy="106.7" r=".46"/>
<circle cx="64.8" cy="59.7" r=".46"/>
<circle cx="68.6" cy="45.7" r=".46"/>
</g>
<text font-size="2.8" fill="#840000" x="301" y="277.9">Title:</text>
<g font-size="2.1" fill="#840000">
<text x="301" y="273.7">File:</text>
<text x="301" y="271">Sheet:</text>
<text x="307.1" y="273.7">subpcb_charger.kicad_sch</text>
<text x="309.2" y="271">/subpcb_charger/</text>
<text x="301" y="281.1">Size:</text>
<text x="307.6" y="281.1">A3</text>
<text x="323" y="281.1">Date:</text>
<text x="386" y="281.3">Rev:</text>
<text x="301" y="283.9">KiCad</text>
<text x="308.7" y="283.9">E.D.A.</text>
<text x="316.3" y="283.9">8.0.8</text>
<text x="386" y="283.9">Id:</text>
<text x="390.1" y="283.9">12/10</text>
</g>
<g font-size="1.8" fill="#840000">
<text x="35" y="11.9">1</text>
<text x="85" y="11.9">2</text>
<text x="135" y="11.9">3</text>
<text x="185" y="11.9">4</text>
<text x="235" y="11.9">5</text>
<text x="285" y="11.9">6</text>
<text x="335" y="11.9">7</text>
<text x="385" y="11.9">8</text>
<text x="10.3" y="35.9">A</text>
<text x="408.3" y="35.9">A</text>
<text x="10.3" y="85.9">B</text>
<text x="408.2" y="85.9">B</text>
<text x="10.3" y="135.9">C</text>
<text x="266.5" y="134">for</text>
<text x="408.2" y="135.9">C</text>
<text x="266.5" y="142.9">for</text>
<text x="266.5" y="151.7">for</text>
<text x="266.5" y="160.6">for</text>
<text x="266.5" y="178.4">for</text>
<text x="10.3" y="185.9">D</text>
<text x="408.2" y="185.9">D</text>
<text x="266.5" y="188.6">for</text>
<text x="267.7" y="203.8">for</text>
<text x="267.7" y="214">for</text>
<text x="10.3" y="235.9">E</text>
<text x="408.3" y="235.9">E</text>
<text x="10.3" y="285.9">F</text>
<text x="35" y="286.9">1</text>
<text x="85" y="286.9">2</text>
<text x="135" y="286.9">3</text>
<text x="185" y="286.9">4</text>
<text x="235" y="286.9">5</text>
<text x="285" y="286.9">6</text>
<text x="335" y="286.9">7</text>
<text x="385" y="286.9">8</text>
<text x="408.3" y="285.9">F</text>
</g>
<g font-size="1.8" fill="#0f0f0f">
<text x="191.8" y="16.2">I2C.SDA</text>
<text x="191.8" y="13.6">5V</text>
<text x="41.8" y="23.8">V_CHARGE_SENSE</text>
<text x="48.4" y="20">V_BATTERY</text>
<text x="191.8" y="18.7">I2C.SCL</text>
<text x="55.9" y="31.4">5V</text>
<text x="104.1" y="39">V_CHARGE_SENSE</text>
<text x="167.6" y="72">5V</text>
<text x="167.6" y="74.6">V_CHARGE</text>
<text x="129.6" y="92.4">V_BATTERY</text>
<text x="72.4" y="141.9">V_BATTERY</text>
<text x="101.6" y="141.9">V_BATTERY</text>
<text x="129.5" y="141.9">V_BATTERY</text>
<text x="158.7" y="141.9">V_BATTERY</text>
</g>
<g font-size="1.8" fill="#a90000">
<text x="213.3" y="13.7">1</text>
<text x="213.3" y="16.3">2</text>
<text x="213.3" y="18.8">3</text>
<text x="213.3" y="21.3">4</text>
<text x="213.3" y="23.9">5</text>
<text x="59.6" y="45.5">2</text>
<text x="59.6" y="48">1</text>
<text x="59.6" y="59.4">1</text>
<text x="59.6" y="56.9">2</text>
<text x="59.6" y="77.2">1</text>
<text x="59.6" y="79.8">2</text>
<text x="59.6" y="89.9">1</text>
<text x="59.6" y="92.5">2</text>
<text x="59.6" y="95">3</text>
<text x="59.6" y="106.4">1</text>
<text x="59.6" y="103.9">2</text>
<text x="63.4" y="142">2</text>
<text x="92.6" y="142">2</text>
<text x="120.6" y="142">2</text>
<text x="149.8" y="142">2</text>
<text x="63.4" y="144.5">1</text>
<text x="92.6" y="144.5">1</text>
<text x="120.6" y="144.5">1</text>
<text x="149.8" y="144.5">1</text>
<text x="63.4" y="156">1</text>
<text x="63.4" y="153.4">2</text>
<text x="92.6" y="156">1</text>
<text x="92.6" y="153.4">2</text>
<text x="120.6" y="156">1</text>
<text x="120.6" y="153.4">2</text>
<text x="149.8" y="156">1</text>
<text x="149.8" y="153.4">2</text>
</g>
<g font-size="1.8" fill="#725600">
<text x="26.6" y="21.2">V_BATTERY</text>
<text x="20" y="25">V_CHARGE_SENSE</text>
<text x="34.1" y="32.6">5V</text>
<text x="182.9" y="88.7">File:</text>
<text x="188.1" y="88.7">Charger.kicad_sch</text>
</g>
<text font-size="1.8" fill="#009600" x="191.8" y="21.2">V_CHARGE_SENSE</text>
<g font-size="1.8" fill="#006464">
<text x="219.7" y="21.2">Conn_01x05</text>
<text x="219.7" y="18.6">J27</text>
<text x="208.3" y="30.1">C111</text>
<text x="208.3" y="32.6">22pF/50V</text>
<text x="55.4" y="40.2">J10</text>
<text x="46.3" y="42.8">Screw_Terminal_01x02</text>
<text x="202.4" y="42.8">GND</text>
<text x="95.4" y="51.5" transform="rotate(-90 95.4 51.5)">R54</text>
<text x="99.4" y="48.9" transform="rotate(-90 99.4 48.9)">0.1%</text>
<text x="42.8" y="58">Conn_01x02</text>
<text x="99.4" y="59.6" transform="rotate(-90 99.4 59.6)">0.1% 200k</text>
<text x="106.7" y="59.3">D23</text>
<text x="51" y="60.6">J17</text>
<text x="95.4" y="61.6" transform="rotate(-90 95.4 61.6)">R55</text>
<text x="99.4" y="64.2" transform="rotate(-90 99.4 64.2)">13k</text>
<text x="106.7" y="61.8">PDZ3.3B,115</text>
<text x="182.9" y="65.3">Charger</text>
<text x="55.4" y="72">J19</text>
<text x="62.7" y="70.7">GND</text>
<text x="102.1" y="72">GND</text>
<text x="51.3" y="74.5">Conn_01x02</text>
<text x="184.3" y="75.8">V_CHARGER</text>
<text x="184.3" y="73.3">5V</text>
<text x="184.3" y="80.9">V_BATT_CHARGE</text>
<text x="184.3" y="78.3">NTC_BATT</text>
<text x="60.3" y="85.3">GND</text>
<text x="95.3" y="88.2">D3</text>
<text x="105.4" y="88.5">JP2</text>
<text x="95.3" y="90.7">SS54</text>
<text x="105.4" y="91">SolderJumper_2_Bridged</text>
<text x="46.3" y="99.9">Screw_Terminal_01x03</text>
<text x="42.8" y="105">Conn_01x02</text>
<text x="52.2" y="107.5">J9</text>
<text x="56" y="102.5">J3</text>
<text x="62.9" y="117">GND</text>
<text x="59.2" y="136.8">J56</text>
<text x="88.4" y="136.8">J58</text>
<text x="116.3" y="136.8">J60</text>
<text x="145.5" y="136.8">J62</text>
<text x="271.8" y="133.6">U17</text>
<text x="271.8" y="135.5">Fuse</text>
<text x="277.3" y="135.5">Holder</text>
<text x="50.2" y="139.3">Screw_Terminal_01x02</text>
<text x="79.4" y="139.3">Screw_Terminal_01x02</text>
<text x="107.3" y="139.3">Screw_Terminal_01x02</text>
<text x="136.5" y="139.3">Screw_Terminal_01x02</text>
<text x="271.8" y="142.5">U16</text>
<text x="271.8" y="144.4">Fuse</text>
<text x="277.3" y="144.4">Holder</text>
<text x="46.7" y="154.5">Conn_01x02</text>
<text x="75.9" y="154.5">Conn_01x02</text>
<text x="103.8" y="154.5">Conn_01x02</text>
<text x="133" y="154.5">Conn_01x02</text>
<text x="271.8" y="151.4">U15</text>
<text x="271.8" y="153.3">Fuse</text>
<text x="277.3" y="153.3">Holder</text>
<text x="54.8" y="157.1">J57</text>
<text x="84" y="157.1">J59</text>
<text x="112" y="157.1">J61</text>
<text x="141.2" y="157.1">J63</text>
<text x="271.8" y="160.2">U14</text>
<text x="66.5" y="167.2">GND</text>
<text x="95.8" y="167.2">GND</text>
<text x="123.7" y="167.2">GND</text>
<text x="152.9" y="167.2">GND</text>
<text x="271.8" y="162.2">Fuse</text>
<text x="277.3" y="162.2">Holder</text>
<text x="271.8" y="178">U72</text>
<text x="271.8" y="179.9">Jumper</text>
<text x="279.8" y="179.9">Red</text>
<text x="271.8" y="188.2">U73</text>
<text x="271.8" y="190.1">Jumper</text>
<text x="279.8" y="190.1">Blue</text>
<text x="273.1" y="203.4">U74</text>
<text x="273.1" y="205.3">Fuse</text>
<text x="278.6" y="205.3">2A</text>
<text x="273.1" y="213.6">U75</text>
<text x="273.1" y="215.5">Fuse</text>
<text x="278.6" y="215.5">2A</text>
</g>
<g font-size="1.8" fill="#000084">
<text x="23.6" y="28.8">I2C{SDA</text>
<text x="32.3" y="28.8">SCL}</text>
<text x="45.4" y="27.6">I2C{SDA</text>
<text x="54.1" y="27.6">SCL}</text>
<text x="205.2" y="83.4">I2C{SDA</text>
<text x="213.9" y="83.4">SCL}</text>
<text x="229.9" y="82.2">I2C{SDA</text>
<text x="238.5" y="82.2">SCL}</text>
</g>
<g font-size="1.8" fill="#939391">
<text x="74.9" y="40.2">F2</text>
<text x="73.9" y="42.8">Fuse</text>
<text x="81.5" y="89.8">Fuse</text>
<text x="82.6" y="87.2">F1</text>
</g>
</svg>
